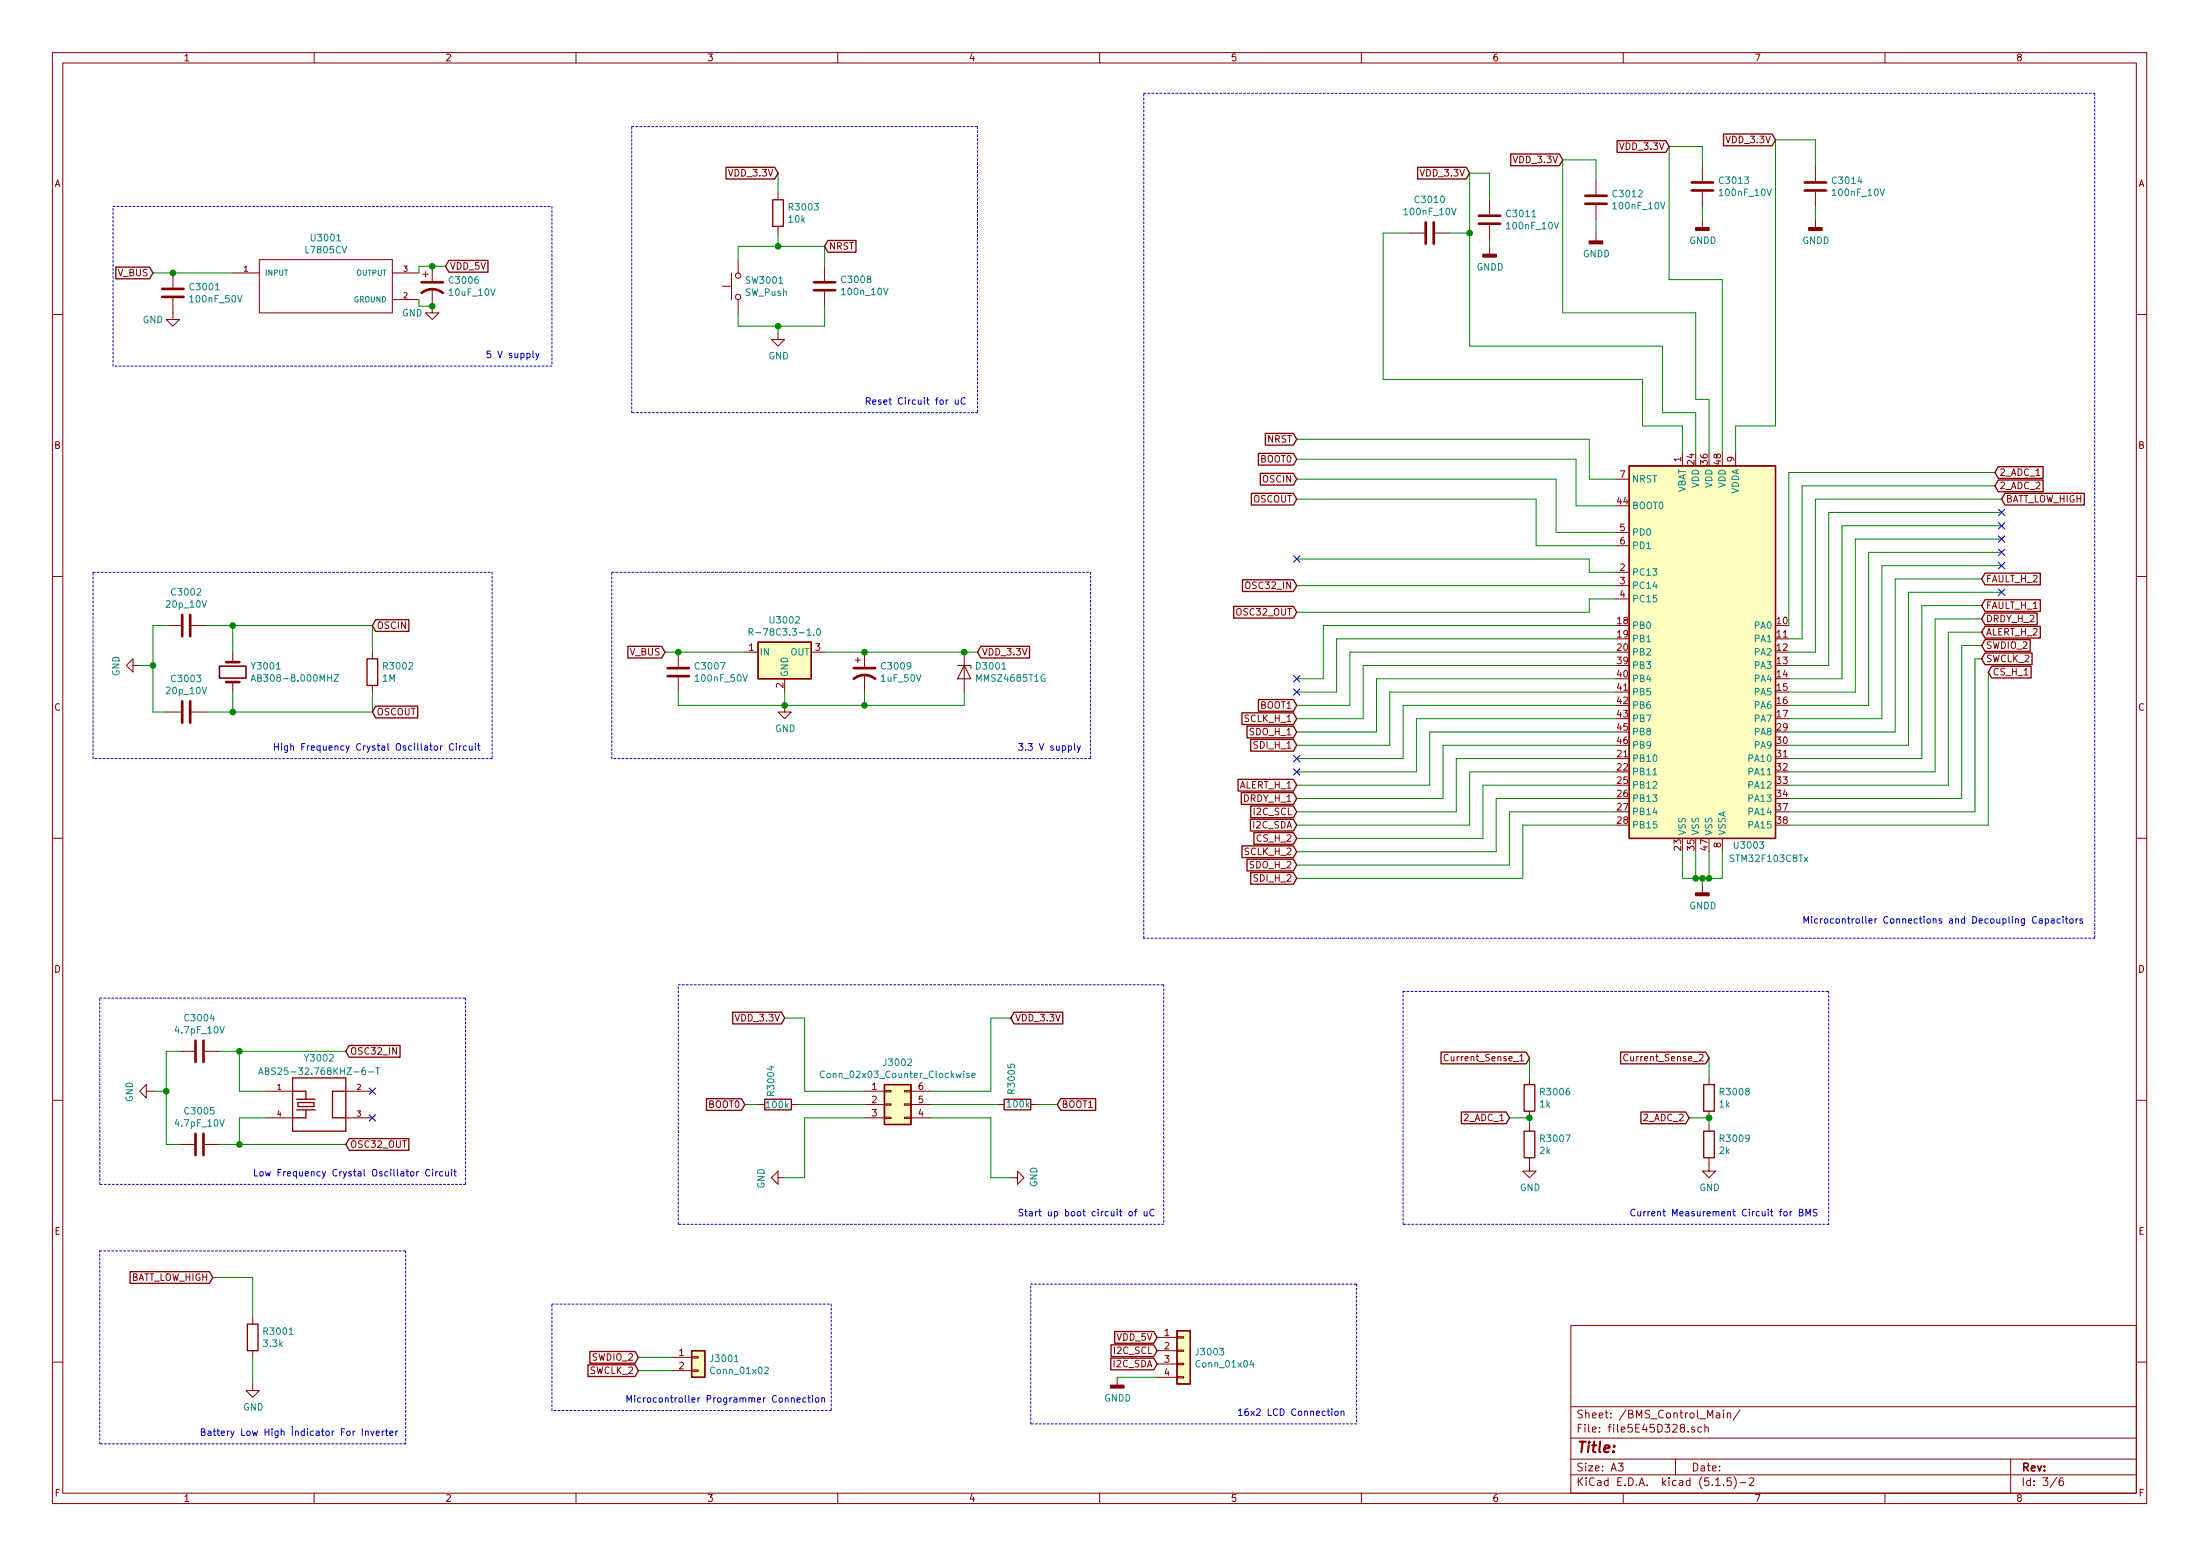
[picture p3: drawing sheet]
<svg xmlns="http://www.w3.org/2000/svg" width="420mm" height="297mm" viewBox="0 0 420 297" stroke-linecap="round" stroke-linejoin="round" font-family="sans-serif">
<g fill="none" stroke="#840000" stroke-width=".19">
<path d="M10 10h400v277h-400zM12 12h396v273.1h-396zM60 10v2M110 10v2M160 10v2M210 10v2M260 10v2M310 10v2M360 10v2M148.6 36.9v1.2M284.5 38.1v2.8M304.8 34.3v2.8"/>
<path d="M304.8 39.2v2.7M325.1 31.8v2.8M325.1 36.6v2.8M346.7 31.8v2.8M346.7 36.6v2.8M33 56.9v4.1h1.3l-1.3 1.3-1.3-1.3h1.3M33 52.1v2.8M44.4 52.1h5.1M49.5 49.6h25.4v10.1h-25.4zM74.9 52.1h5.1M74.9 57.2h5.1M80.8 52.4h1"/>
<path d="M81.3 51.9v1M82.5 55.2v4.5h1.3l-1.3 1.3-1.2-1.3h1.2M82.5 50.8v2.8M137.9 54.6h1.8M139.7 52.1v5.1M141 49.6v2.5M141 57.2v2.5M148.6 43.2v1.3M157.5 50.8v2.8M157.5 55.7v2.8M269.2 44.5h2.8M274.1 44.5h2.8"/>
<path d="M284.5 43v2.8M284.5 47v1.6M304.8 44.5v1.5M325.1 41.9v1.6M346.7 41.9v1.6M10 60h2M148.6 63.5v1.3h1.3l-1.3 1.3-1.3-1.3h1.3M408 60h2M308.6 91.5h2.5M321.3 86.4v2.5M331.5 86.4v2.5M10 110h2"/>
<path d="M31.7 119.4h2.8M36.6 119.4h2.8M308.6 109.3h2.5M308.6 111.8h2.5M308.6 114.3h2.5M308.6 101.6h2.5M308.6 104.2h2.5M408 110h2M25.4 127v-1.2l-1.3 1.2 1.3 1.3v-1.3h1.3M31.7 135.9h2.8M36.6 135.9h2.8M44.4 124.5v1.9"/>
<path d="M44.4 130.2v1.9M71.1 124.5v1.3M71.1 130.8v1.3M129.5 124.5v2.8M129.5 129.3v2.8M142.2 124.5h2.6M149.9 134.7v1.2h1.2l-1.2 1.3-1.3-1.3h1.3M149.9 129.6v2.5M154.9 124.5h2.6M163.3 126h1M163.8 125.5v1M165.1 124.5v2.8"/>
<path d="M165.1 128.8v3.3M184.1 124.5v7.6M10 160h2M325.1 168.9v1.6M328.9 160.1v2.5M408 160h2M10 210h2M27.9 208.3v-1.3l-1.2 1.3 1.2 1.3v-1.3h1.3M34.3 218.5h2.8M34.3 200.7h2.8M39.1 218.5h2.8M39.1 200.7h2.8"/>
<path d="M50.8 213.4h5.1M50.8 208.3h5.1M66 213.4h5.1M66 208.3h5.1M144.8 210.9h1.2M151.1 210.9h1.3M165.1 213.4h3.8M165.1 208.3h3.8M165.1 210.9h3.8M168.9 213.3h1.3v.2h-1.3zM168.9 208.2h1.3v.2h-1.3zM168.9 210.7h1.3v.3h-1.3z"/>
<path d="M172.7 213.3h1.3v.2h-1.3zM172.7 208.2h1.3v.2h-1.3zM172.7 210.7h1.3v.3h-1.3zM174 213.4h3.8M174 208.3h3.8M174 210.9h3.8M190.5 210.9h1.3M196.8 210.9h1.3M276.6 201.4a.6 .6 0 0 0-.8 .4 .6 .6 0 0 0 .6 .7l.2-.1M290.2 202.5h.8M292.1 205.8v1.2M292.1 212.1v1.3"/>
<path d="M292.1 214.7v1.2M310.9 201.4a.6 .6 0 0 0-.9 .4 .6 .6 0 0 0 .6 .7l.3-.1M326.4 205.8v1.2M326.4 212.1v1.3M326.4 214.7v1.2M408 210h2M148.6 224.8v-1.2l-1.3 1.2 1.3 1.3v-1.3h1.3M193 224.8h1.3v-1.2l1.3 1.2-1.3 1.3v-1.3M292.1 221v2.6h1.3l-1.3 1.2-1.3-1.2h1.3M326.4 221v2.6h1.3l-1.3 1.2-1.3-1.2h1.3M48.3 251.5v1.3M48.3 257.8v1.3"/>
<path d="M128.3 259.1h3.8M132.1 259h1.2v.2h-1.2zM221 255.3h3.8M221 257.8h3.8M224.8 255.2h1.3v.2h-1.3zM224.8 257.7h1.3v.3h-1.3zM300 253h108v32.1h-108zM10 260h2M48.3 264.2v1.3h1.2l-1.2 1.2-1.3-1.2h1.3M128.3 261.7h3.8M132.1 261.5h1.2v.3h-1.2zM213.4 262.9v1.6"/>
<path d="M221 260.4h3.8M221 262.9h3.8M224.8 262.8h1.3v.3h-1.3zM224.8 260.3h1.3v.2h-1.3zM300 278.5h108M300 274.5h108M300 268.5h108M309 279.3h1l-.5 .6 .4 .1v.7l-.2 .1-.7-.1M320 278.5v3M323.6 272.5l-.4-.1-.2 .2 .1 .2 .5 .2v.3h-.6M325 272.5l-.5-.1-.2 .3v.6l.2 .1 .5-.1M325.6 272.5l.2-.1 .4 .1v.9"/>
<path d="M325.6 271.9v1.5M327.8 269.8h.6v.9M328.4 270.1h-.4l-.3 .2 .3 .4 .4-.1M329.2 269.2v.2M329.2 269.7v1M329.9 269.8a.37 .37 0 0 1 .6 .1v.8M329.9 269.7v1M332.3 269.1l-1.3 2M384 278.5v6.6M408 260h2M60 285.1v1.9M110 285.1v1.9"/>
<path d="M160 285.1v1.9M210 285.1v1.9M260 285.1v1.9M300 281.5h108M310 285.1v1.9M327.7 283.6h.8M329.2 283.5v.1M330.6 282.1h-.7l-.1 .7 .2-.1h.5l.2 .3-.1 .5-.2 .1-.6-.1M331.2 281.9a1.71 1.71 0 0 1 0 2.3M332.3 283h1.2M334.1 282.3l.6-.2 .2 .4-.9 1.1h.9M360 285.1v1.9"/>
<path d="M392.8 282l-1.3 2M394 282.1l-.5 .1a.96 .96 0 0 0 0 1.4l.5-.1 .1-.5-.3-.3h-.4l-.2 .3"/>
<circle cx="141" cy="56.7" r=".51"/>
<circle cx="141" cy="52.6" r=".51"/>
</g>
<path d="M41.9 127.2h5.1v2.2h-5.1z" fill="none" stroke="#840000" stroke-width=".3"/>
<g fill="none" stroke="#840000" stroke-width=".51">
<path d="M302.8 38.9h4M302.8 37.4h4M323.1 36.4h4.1M323.1 34.8h4.1M344.7 36.4h4M344.7 34.8h4M31 56.7h4.1M31 55.2h4.1M80.5 55.9a3.3 3.3 0 0 1 4.1 0M80.5 53.9h4.1M155.4 53.9h4.1M155.4 55.4h4.1"/>
<path d="M272.3 42.5v4M273.8 42.5v4M282.4 42.7h4.1M282.4 41.2h4.1M34.8 117.4v4M36.3 117.4v4M34.8 133.9v4.1M36.3 133.9v4.1M43.2 126.4h2.5M43.2 130.2h2.5M127.5 129.1h4.1M127.5 127.5h4.1"/>
<path d="M163.1 129.6a3.3 3.3 0 0 1 4 0M163.1 127.5h4M37.3 198.7v4M38.9 198.7v4M37.3 216.4v4.1M38.9 216.4v4.1"/>
</g>
<g fill="none" stroke="#008484" stroke-width=".19">
<path d="M48 130.1l.4-1.3 .4 1.3M48.1 129.7h.6M63.8 128.8h.8l-.8 1.3h.8M143.1 120.7l.6-.1v-.5l-.6-.1v1.3M143.4 120.7l.4 .6M156.1 120.1l.2-.1a.67 .67 0 0 1 .4 .6 .67 .67 0 0 1-.4 .7l-.3-.5zM315.7 147.9h.7M49.4 205.1l.4-1.3 .4 1.3M49.5 204.8h.6M50.7 204.5l.5-.1 .1-.4-.6-.2v1.3h.5l.1-.1 .1-.3-.3-.2M70.4 204.6h.9M71.8 203.8h.7"/>
<path d="M72.1 203.8v1.3M157.4 204.6a.6 .6 0 0 0-.8 .4 .6 .6 0 0 0 .6 .7l.2-.1M185.1 204.9h-.3l-.2 .2 .1 .1 .4 .2v.3h-.5M185.6 205.3l.6-.1v-.3h-.4l-.2 .2 .1 .6h.5M140.3 259.9h.7M239 259.7l-.3 .8h.8M146 261.1l.5-.1 .2 .3-.8 .9h.8M239.3 260.1v.9"/>
</g>
<g fill="#ffffc2" stroke="#ffffc2" stroke-width=".19">
<path d="M224.8 254h2.5v10.2h-2.5z"/>
<path d="M144.8 122.6h10.1v7h-10.1z"/>
<path d="M132.1 257.8h2.5v5.1h-2.5z"/>
<path d="M168.9 207h5.1v7.7h-5.1z"/>
<path d="M311.1 88.9h28v71.2h-28z"/>
</g>
<g fill="none" stroke="#840000" stroke-width=".25">
<path d="M138.7 31.9h9.3l.6 1.2-.6 1.1h-9.3zM147.6 38.1h2v5.1h-2zM270.7 31.9h9.3l.7 1.2-.7 1.1h-9.3zM288.5 29.4h9.3l.6 1.1-.6 1.1h-9.3zM308.8 26.9h9.3l.7 1.1-.7 1.1h-9.3zM329.2 25.6h9.3l.6 1.1-.6 1.1h-9.3zM22.1 51h6.5l.6 1.1-.6 1.1h-6.5zM85.7 49.7h7.5v2.3h-7.5l-.6-1.2zM158.1 45.9h5.4v2.2h-5.4l-.6-1.1zM239 94.2h8l.6 1.1-.6 1.1h-8zM240.3 86.5h6.7l.6 1.2-.6 1.1h-6.7zM240.7 90.4h6.3l.6 1.1-.6 1.1h-6.3z"/>
<path d="M241.7 82.7h5.3l.6 1.2-.6 1.1h-5.3zM311.1 88.9h28v71.2h-28zM381.6 89.1h8.6v2.2h-8.6l-.6-1.1zM381.6 91.6h8.6v2.3h-8.6l-.6-1.2zM382.9 94.2h15.2v2.2h-15.2l-.6-1.1zM71.8 118.3h6.3v2.2h-6.3l-.7-1.1zM235.6 115.8h11.4l.6 1.1-.6 1.1h-11.4zM237.3 110.7h9.7l.6 1.1-.6 1.1h-9.7zM379.1 117h10v2.3h-10l-.6-1.2zM379.1 114.5h10.6v2.2h-10.6l-.6-1.1zM379.1 109.4h10.6v2.2h-10.6l-.6-1.1zM379.1 119.6h10.6v2.2h-10.6l-.6-1.1z"/>
<path d="M70.1 125.8h2v5h-2zM71.8 134.8h8v2.2h-8l-.7-1.1zM119.9 123.4h6.5l.6 1.1-.6 1.1h-6.5zM144.8 122.6h10.1v7h-10.1zM187.3 123.4h9.3v2.2h-9.3l-.6-1.1zM237.2 136.1h9.8l.6 1.1-.6 1.1h-9.8zM238.2 138.6h8.8l.6 1.1-.6 1.2h-8.8zM240.3 133.5h6.7l.6 1.2-.6 1.1h-6.7zM379.1 122.1h8.6v2.2h-8.6l-.6-1.1zM379.1 124.6h9v2.3h-9l-.6-1.1zM380.4 127.2h7.5v2.2h-7.5l-.7-1.1zM236.4 148.8h10.6l.6 1.1-.6 1.1h-10.6z"/>
<path d="M237.1 151.3h9.9l.6 1.1-.6 1.2h-9.9zM238.8 156.4h8.2l.6 1.1-.6 1.1h-8.2zM238.9 153.9h8.1l.6 1.1-.6 1.1h-8.1zM238.9 141.2h8.1l.6 1.1-.6 1.1h-8.1zM239.5 158.9h7.5l.6 1.2-.6 1.1h-7.5zM237.2 161.5h9.8l.6 1.1-.6 1.1h-9.8zM238.2 164h8.8l.6 1.1-.6 1.2h-8.8zM238.9 166.6h8.1l.6 1.1-.6 1.1h-8.1zM66.7 199.6h9.7v2.2h-9.7l-.7-1.1zM139.9 193.2h9.3l.7 1.1-.7 1.2h-9.3zM193.7 193.2h9.3v2.3h-9.3l-.7-1.2zM55.9 205.8h10.1v10.1h-10.1z"/>
<path d="M55.9 208.3h2.5v1.5M56.6 211.9h3.6M56.6 209.8h3.6M56.9 210.5h3v.7h-3zM58.4 211.9v1.5h-2.5M66 208.3h-2.5v5.1h2.5M66.7 217.4h11.4v2.2h-11.4l-.7-1.1zM134.9 209.7h6.7l.6 1.2-.6 1.1h-6.7zM146 209.8h5.1v2.1h-5.1zM168.9 207h5.1v7.7h-5.1zM191.8 209.8h5v2.1h-5zM202.6 209.7h6.6v2.3h-6.6l-.7-1.1z"/>
<path d="M275.2 200.8h16.3l.6 1.2-.6 1.1h-16.3zM279.1 212.3h8.6l.6 1.1-.6 1.1h-8.6zM291.1 215.9h2v5.1h-2zM291.1 207h2v5.1h-2zM309.5 200.8h16.3l.6 1.2-.6 1.1h-16.3zM313.4 212.3h8.5l.7 1.1-.7 1.1h-8.5zM325.4 215.9h2v5.1h-2zM325.4 207h2v5.1h-2zM24.8 242.8h15.2l.6 1.1-.6 1.1h-15.2zM47.2 252.8h2.1v5h-2.1zM112.6 258h8.7l.6 1.1-.6 1.1h-8.7zM132.1 257.8h2.5v5.1h-2.5z"/>
<path d="M212.1 259.3h8.2l.7 1.1-.7 1.1h-8.2zM212.2 256.7h8.1l.7 1.1-.7 1.2h-8.1zM212.9 254.2h7.4l.7 1.1-.7 1.1h-7.4zM224.8 254h2.5v10.2h-2.5zM112.3 260.5h9l.6 1.2-.6 1.1h-9z"/>
</g>
<path d="M182.9 127h2.5v.5M184.1 127l1.3 2.6h-2.5z" fill="none" stroke="#840000" stroke-width=".2"/>
<g fill="#840000" stroke="#840000" stroke-width=".25">
<path d="M345.4 43.5h2.6v.5h-2.6z"/>
<path d="M323.8 43.5h2.6v.5h-2.6z"/>
<path d="M303.5 46h2.6v.5h-2.6z"/>
<path d="M283.2 48.6h2.5v.5h-2.5z"/>
<path d="M212.1 264.5h2.5v.5h-2.5z"/>
<path d="M323.8 170.5h2.6v.5h-2.6z"/>
</g>
<g fill="none" stroke="#0000c2" stroke-width=".19" stroke-dasharray=".4 .4">
<path d="M218.4 17.8h181.6M400 17.8v161.3M21.6 39.4h83.8M105.4 39.4v30.5M120.6 24.2h66.1M186.7 24.2v54.6M21.6 69.9v-30.5M105.4 69.9h-83.8M120.6 78.8v-54.6M186.7 78.8h-66.1M17.8 109.3h76.2M94 109.3v35.5"/>
<path d="M116.8 109.3h91.5M208.3 109.3v35.5M17.8 144.8v-35.5M94 144.8h-76.2M116.8 144.8v-35.5M208.3 144.8h-91.5M218.4 179.1v-161.3M400 179.1h-181.6M19 190.5h69.9M88.9 190.5v35.6M129.5 188h92.7M222.2 188v45.7"/>
<path d="M268 189.3h81.2M349.2 189.3v44.4M19 226.1v-35.6M19 238.8h58.5M77.5 238.8v36.8M88.9 226.1h-69.9M129.5 233.7v-45.7M222.2 233.7h-92.7M268 233.7v-44.4M349.2 233.7h-81.2M105.4 249h53.3M158.7 249v20.3"/>
<path d="M196.8 245.1h62.3M259.1 245.1v26.7M19 275.6v-36.8M77.5 275.6h-58.5M105.4 269.3v-20.3M158.7 269.3h-53.3M196.8 271.8v-26.7M259.1 271.8h-62.3"/>
</g>
<g fill="none" stroke="#008400" stroke-width=".19">
<path d="M148.6 33.1v3.8M284.5 38.1v-5h-3.8v33h36.8v12.7h6.3v7.6M304.8 34.3v-3.8h-6.4v29.2h25.4v16.5h2.6v10.2M325.1 31.8v-3.8h-6.3v25.4h10.1v33M325.1 39.4v2.5M346.7 31.8v-5.1h-7.6v54.6h-7.6v5.1M346.7 39.4v2.5M29.2 52.1h15.2M80 57.2v1.3h2.5M85.1 50.8h-5.1v1.3M141 49.6v-2.6h16.5v3.8M148.6 44.5v2.5"/>
<path d="M157.5 58.5v3.8h-16.5v-2.6M269.2 44.5h-5v27.9h49.5v8.9h7.6v5.1M276.9 44.5h3.8M284.5 45.8v1.2M304.8 41.9v2.6M148.6 62.3v1.2M247.6 83.9h55.9v7.6h5.1M247.6 95.3h45.8v8.9h15.2M247.6 91.5h49.6v10.1h11.4M247.6 87.7h53.4v8.9h7.6M381 92.7h-36.8v29.3h-2.6M381 90.2h-39.4v29.2"/>
<path d="M382.3 95.3h-35.6v29.2h-5.1M382.3 97.8h-33.1v29.2h-7.6M31.7 119.4h-2.5v16.5h2.5M39.4 119.4h31.7v5.1M44.4 119.4v5.1M247.6 106.7h55.9v2.6h5.1M247.6 111.8h61M308.6 119.4h-55.9v10.2h-5.1M308.6 114.3h-5.1v2.6h-55.9M378.5 115.6h-11.5v29.2h-25.4M378.5 110.5h-16.6v29.2h-20.3M378.5 118.1h-8.9v29.3h-28"/>
<path d="M382.3 108h-22.9v29.2h-17.8M382.3 100.4h-30.5v29.2h-10.2M382.3 102.9h-28v29.2h-12.7M382.3 105.4h-25.4v29.3h-15.3M382.3 113.1h-17.8v29.2h-22.9M26.7 127h2.5M44.4 132.1v3.8M71.1 132.1v3.8h-31.7M127 124.5h15.2M129.5 132.1v2.6h54.6v-2.6M149.9 132.1v2.6M157.5 124.5h29.2"/>
<path d="M165.1 132.1v2.6M308.6 127h-48.3v10.2h-12.7M308.6 124.5h-50.8v10.2h-10.2M308.6 129.6h-45.7v10.1h-15.3M308.6 122h-53.3v10.1h-7.7M308.6 132.1h-43.2v10.2h-17.8M308.6 134.7h-40.6v10.1h-20.4M308.6 137.2h-38.1v10.2h-22.9M308.6 139.7h-35.6v10.2h-25.4M378.5 125.8h-1.3v29.2h-35.6M378.5 120.7h-6.4v29.2h-30.5M378.5 123.2h-3.9v29.2h-33"/>
<path d="M379.7 128.3v29.2h-38.1M308.6 157.5h-17.8v10.2h-43.2M308.6 144.8h-30.5v10.2h-30.5M308.6 142.3h-33v10.1h-28M308.6 147.4h-27.9v10.1h-33.1M308.6 155h-20.3v10.1h-40.7M308.6 149.9h-25.4v10.2h-35.6M308.6 152.4h-22.9v10.2h-38.1M321.3 162.6v5.1h7.6v-5.1M323.8 162.6v5.1M325.1 167.7v1.2M326.4 162.6v5.1"/>
<path d="M149.9 194.3h3.8v14h11.4M193 194.3h-3.8v14h-11.4M29.2 208.3h2.5M34.3 200.7h-2.6v17.8h2.6M41.9 200.7h24.1M41.9 218.5h24.1M45.7 200.7v7.6h5.1M50.8 213.4h-5.1v5.1M142.2 210.9h2.6M152.4 210.9h12.7M165.1 213.4h-11.4v11.4h-3.8M177.8 210.9h12.7"/>
<path d="M177.8 213.4h11.4v11.4h3.8M198.1 210.9h3.8M288.3 213.4h3.8v1.3M292.1 202v3.8M322.6 213.4h3.8v1.3M326.4 202v3.8M40.6 243.9h7.7v7.6M48.3 259.1v5.1M121.9 259.1h6.4M121.9 261.7h6.4M213.4 262.9h7.6"/>
</g>
<g fill="none" stroke="#0000c2" stroke-width=".19">
<path d="M101.8 67v1.1l.2 .2M102.3 67.4l.3 .9M102.9 67.4l-.4 1.2-.2 .1M182.4 76.3l.1 .8 .3 .1 .2-.2M183 76.3v.9M184.3 76a.6 .6 0 0 0-.8 .5 .6 .6 0 0 0 .6 .7l.2-.2M86.6 142.1a.51 .51 0 0 0-.6 0 .51 .51 0 0 0-.2 .6l.3 .5 .5-.1M87.1 141.9v.2M87.1 142.4v.8M87.8 142.4v.8M88.1 142.4l-.3 .2M89.1 142.4h-.4l-.2 .2 .1 .6h.5"/>
<path d="M89.6 142.4l.1 .8h.3l.2-.1M90.2 142.4v.8M90.8 141.9v.2M90.8 142.4v.8M91.2 142.4h.5M91.4 141.9v1.1l.3 .2M204 142.4h.4l.2 .2-.1 .6h-.5M205.2 141.9v1.1l.2 .2M205.7 142.4l.3 .8M206.3 142.4l-.4 1.1-.2 .1M388.9 175.1a.6 .6 0 0 0-.8 .4 .6 .6 0 0 0 .6 .7l.2-.1M389.5 175.4h.5v.8"/>
<path d="M390 175.7l-.4 .1-.2 .1 .1 .3h.5M390.6 175.4h.4l.2 .2-.1 .6h-.5M390.6 175.4v1.3M391.8 175.4h.5v.8M392.3 175.7l-.4 .1-.2 .1 .1 .3h.5M393.5 175.4h-.4l-.2 .2 .1 .6h.5M394 175v.1M394 175.4v.8M394.4 175.4h.5M394.6 175v1.1l.3 .1M395.3 175.5l.2-.1 .4 .1v.5l-.1 .2-.5-.1zM396.5 175.4v.8"/>
<path d="M396.8 175.4l-.3 .2M397.7 175.4h-.3l-.2 .2 .1 .2 .4 .1v.3h-.5M82.1 223.4a.6 .6 0 0 0-.9 .4 .6 .6 0 0 0 .6 .7l.3-.1M82.6 223.2v.2M82.6 223.7v.8M83.2 223.7v.8M83.6 223.7l-.4 .2M84.6 223.7h-.4l-.3 .2 .2 .5h.5M85.1 223.7l.1 .7h.4M85.6 223.7v.8M86.2 223.2v.2M86.2 223.7v.8"/>
<path d="M86.7 223.7h.4M86.8 223.2v1.1l.3 .2M215.7 231.3h.3l.2 .1v.7h-.4l-.2-.2zM216.6 231.3h.5M217.1 230.8l-.3 .2v1.1M218.5 231.3l.1 .8h.3l.1-.1M219 231.3v.8M220.4 231a.6 .6 0 0 0-.9 .4 .6 .6 0 0 0 .6 .7l.3-.1M340.7 231.4l.2-.1 .4 .1v.5l-.1 .2-.5-.1zM341.9 231.3v.8M342.2 231.3l-.3 .2M343.6 231.5l.6-.1v-.4l-.6-.2v1.3h.5l.2-.1v-.3l-.3-.2"/>
<path d="M344.9 232.1v-1.3l.4 1 .4-1v1.3M347 230.9l-.5-.1-.2 .3 .1 .3 .6 .2v.4l-.2 .1h-.5M69.2 272.8v1.2M69.8 273.3l.2-.1h.3v.8M69.8 273.2v.8M70.8 273.2l.3 .8 .3-.8M71.9 273.6l.5-.1v-.3h-.4l-.1 .2v.6h.5M73 273.2v.8M73.4 273.2l-.4 .2M73.6 273.2h.5M73.8 272.8v1l.3 .2M74.4 273.6l.7-.1-.1-.3h-.4l-.2 .2 .1 .6h.5"/>
<path d="M75.6 273.2v.8M76 273.2l-.4 .2M151.1 267l.2-.2 .3 .1 .1 .8M152.2 267.2l.6-.1v-.2l-.4-.1-.2 .2 .1 .6h.5M153.9 266.9l-.4-.1-.2 .3 .1 .5h.5M154.3 266.8h.5M154.5 266.4v1.1l.3 .2M155.2 266.4v.1M155.2 266.8v.9M155.8 267l.5-.1 .1 .2-.1 .5-.5-.1zM156.9 267l.2-.2 .3 .1 .1 .8M156.9 266.8v.9"/>
<path d="M254.4 268.9v.2M254.4 269.4v.8M255 269.5l.1-.1 .4 .1 .1 .5-.2 .2h-.3l-.1-.1zM256.1 269.5l.5-.1 .1 .8M256.1 269.4v.8"/>
</g>
<g fill="#008400" stroke="#008400" stroke-width=".25">
<circle cx="165.1" cy="134.7" r=".51"/>
<circle cx="149.9" cy="134.7" r=".51"/>
<circle cx="29.2" cy="127" r=".51"/>
<circle cx="184.2" cy="124.5" r=".51"/>
<circle cx="44.5" cy="135.9" r=".51"/>
<circle cx="326.4" cy="167.7" r=".51"/>
<circle cx="44.5" cy="119.4" r=".51"/>
<circle cx="323.8" cy="167.7" r=".51"/>
<circle cx="325.1" cy="167.7" r=".51"/>
<circle cx="129.5" cy="124.5" r=".51"/>
<circle cx="292.1" cy="213.4" r=".51"/>
<circle cx="280.7" cy="44.5" r=".51"/>
<circle cx="165.1" cy="124.5" r=".51"/>
<circle cx="33" cy="52.1" r=".51"/>
<circle cx="82.6" cy="58.5" r=".51"/>
<circle cx="82.6" cy="50.8" r=".51"/>
<circle cx="45.7" cy="218.5" r=".51"/>
<circle cx="45.7" cy="200.7" r=".51"/>
<circle cx="31.8" cy="208.3" r=".51"/>
<circle cx="326.4" cy="213.4" r=".51"/>
<circle cx="148.6" cy="47" r=".51"/>
<circle cx="148.6" cy="62.3" r=".51"/>
</g>
<g fill="none" stroke="#000084" stroke-width=".19">
<path d="M381.7 99.8l1.2 1.2M381.7 97.2l1.2 1.2M382.9 99.8l-1.2 1.2M382.9 97.2l-1.2 1.2M247 106.1l1.3 1.2M248.3 106.1l-1.3 1.2M381.7 112.5l1.2 1.2M381.7 107.4l1.2 1.2M381.7 104.8l1.2 1.3M381.7 102.3l1.2 1.2M382.9 112.5l-1.2 1.2M382.9 107.4l-1.2 1.2"/>
<path d="M382.9 104.8l-1.2 1.3M382.9 102.3l-1.2 1.2M247 129l1.3 1.2M247 131.5l1.3 1.2M248.3 129l-1.3 1.2M248.3 131.5l-1.3 1.2M247 146.7l1.3 1.3M247 144.2l1.3 1.2M248.3 146.7l-1.3 1.3M248.3 144.2l-1.3 1.2M70.5 212.8l1.2 1.2M70.5 207.7l1.2 1.2"/>
<path d="M71.7 212.8l-1.2 1.2M71.7 207.7l-1.2 1.2"/>
</g>
<text font-size="2.8" fill="#840000" x="301" y="277.3">Title:</text>
<g font-size="2.1" fill="#840000">
<text x="301" y="273.5">File: file5E45D328.sch</text>
<text x="301" y="270.8">Sheet: /BMS_Control_Main/</text>
<text x="301" y="280.9">Size: A3</text>
<text x="323" y="280.9">Date:</text>
<text x="386" y="280.9">Rev:</text>
<text x="301" y="283.7">KiCad E.D.A. kicad (5.1.5)-2</text>
<text x="386" y="283.7">Id: 3/6</text>
</g>
<g font-size="1.8" fill="#840000">
<text x="35" y="11.7">1</text>
<text x="85" y="11.7">2</text>
<text x="135" y="11.7">3</text>
<text x="185" y="11.7">4</text>
<text x="235" y="11.7">5</text>
<text x="285" y="11.7">6</text>
<text x="335" y="11.7">7</text>
<text x="385" y="11.7">8</text>
<text x="309.6" y="28.6">VDD_3.3V</text>
<text x="329.9" y="27.3">VDD_3.3V</text>
<text x="10.4" y="35.7">A</text>
<text x="139.4" y="33.7">VDD_3.3V</text>
<text x="271.5" y="33.7">VDD_3.3V</text>
<text x="289.3" y="31.2">VDD_3.3V</text>
<text x="408.4" y="35.7">A</text>
<text x="158.3" y="47.7">NRST</text>
<text x="22.5" y="52.7">V_BUS</text>
<text x="85.9" y="51.5">VDD_5V</text>
<text x="10.4" y="85.7">B</text>
<text x="240.8" y="88.3">BOOT0</text>
<text x="242" y="84.5">NRST</text>
<text x="321.1" y="88.1" transform="rotate(-90 321.1 88.1)">1</text>
<text x="323.6" y="88.6" transform="rotate(-90 323.6 88.6)">24</text>
<text x="326.1" y="88.6" transform="rotate(-90 326.1 88.6)">36</text>
<text x="328.7" y="88.6" transform="rotate(-90 328.7 88.6)">48</text>
<text x="331.2" y="88.1" transform="rotate(-90 331.2 88.1)">9</text>
<text x="408.4" y="85.7">B</text>
<text x="239.3" y="95.9">OSCOUT</text>
<text x="241.2" y="92.1">OSCIN</text>
<text x="309.4" y="91.2">7</text>
<text x="381.8" y="90.8">2_ADC_1</text>
<text x="381.8" y="93.4">2_ADC_2</text>
<text x="383.1" y="95.9">BATT_LOW_HIGH</text>
<text x="308.9" y="96.3">44</text>
<text x="309.4" y="101.4">5</text>
<text x="309.4" y="103.9">6</text>
<text x="238.3" y="112.4">OSC32_IN</text>
<text x="309.4" y="109">2</text>
<text x="309.4" y="111.5">3</text>
<text x="379.2" y="111.2">FAULT_H_2</text>
<text x="236.3" y="117.5">OSC32_OUT</text>
<text x="308.9" y="119.2">18</text>
<text x="309.4" y="114.1">4</text>
<text x="339.4" y="119.2">10</text>
<text x="379.2" y="118.8">DRDY_H_2</text>
<text x="379.2" y="116.2">FAULT_H_1</text>
<text x="71.9" y="120.1">OSCIN</text>
<text x="120.3" y="125.1">V_BUS</text>
<text x="143" y="124.2">1</text>
<text x="155.7" y="124.2">3</text>
<text x="187.5" y="125.1">VDD_3.3V</text>
<text x="308.9" y="121.7">19</text>
<text x="308.9" y="124.2">20</text>
<text x="339.4" y="121.7">11</text>
<text x="339.4" y="124.2">12</text>
<text x="379.2" y="123.9">SWDIO_2</text>
<text x="379.2" y="121.3">ALERT_H_2</text>
<text x="149.6" y="131.3" transform="rotate(-90 149.6 131.3)">2</text>
<text x="308.9" y="126.8">39</text>
<text x="308.9" y="129.3">40</text>
<text x="308.9" y="131.9">41</text>
<text x="339.4" y="126.8">13</text>
<text x="339.4" y="129.3">14</text>
<text x="339.4" y="131.9">15</text>
<text x="379.2" y="126.4">SWCLK_2</text>
<text x="380.5" y="128.9">CS_H_1</text>
<text x="10.4" y="135.7">C</text>
<text x="71.9" y="136.6">OSCOUT</text>
<text x="237.8" y="137.8">SCLK_H_1</text>
<text x="240.8" y="135.3">BOOT1</text>
<text x="308.9" y="134.4">42</text>
<text x="308.9" y="136.9">43</text>
<text x="339.4" y="134.4">16</text>
<text x="339.4" y="136.9">17</text>
<text x="408.4" y="135.7">C</text>
<text x="238.8" y="140.4">SDO_H_1</text>
<text x="239.7" y="142.9">SDI_H_1</text>
<text x="308.9" y="139.5">45</text>
<text x="308.9" y="142">46</text>
<text x="339.4" y="139.5">29</text>
<text x="339.4" y="142">30</text>
<text x="308.9" y="144.6">21</text>
<text x="308.9" y="147.1">22</text>
<text x="308.9" y="149.6">25</text>
<text x="339.4" y="144.6">31</text>
<text x="339.4" y="147.1">32</text>
<text x="339.4" y="149.6">33</text>
<text x="236.7" y="150.5">ALERT_H_1</text>
<text x="237.6" y="153.1">DRDY_H_1</text>
<text x="239.6" y="155.6">I2C_SCL</text>
<text x="308.9" y="152.2">26</text>
<text x="308.9" y="154.7">27</text>
<text x="339.4" y="152.2">34</text>
<text x="339.4" y="154.7">37</text>
<text x="239.4" y="158.2">I2C_SDA</text>
<text x="240.2" y="160.7">CS_H_2</text>
<text x="308.9" y="157.3">28</text>
<text x="328.7" y="161.8" transform="rotate(-90 328.7 161.8)">8</text>
<text x="339.4" y="157.3">38</text>
<text x="237.8" y="163.2">SCLK_H_2</text>
<text x="238.8" y="165.8">SDO_H_2</text>
<text x="321.1" y="162.3" transform="rotate(-90 321.1 162.3)">23</text>
<text x="323.6" y="162.3" transform="rotate(-90 323.6 162.3)">35</text>
<text x="326.1" y="162.3" transform="rotate(-90 326.1 162.3)">47</text>
<text x="239.7" y="168.3">SDI_H_2</text>
<text x="10.4" y="185.7">D</text>
<text x="408.4" y="185.7">D</text>
<text x="140.7" y="195">VDD_3.3V</text>
<text x="193.8" y="195">VDD_3.3V</text>
<text x="66.8" y="201.3">OSC32_IN</text>
<text x="276.8" y="202.6">Current_Sense_1</text>
<text x="311" y="202.6">Current_Sense_2</text>
<text x="166.5" y="208.1">1</text>
<text x="175.4" y="208.1">6</text>
<text x="135.4" y="211.5">BOOT0</text>
<text x="166.5" y="210.6">2</text>
<text x="166.5" y="213.1">3</text>
<text x="175.4" y="213.1">4</text>
<text x="175.4" y="210.6">5</text>
<text x="202.7" y="211.5">BOOT1</text>
<text x="279.7" y="214">2_ADC_1</text>
<text x="314" y="214">2_ADC_2</text>
<text x="66.8" y="219.1">OSC32_OUT</text>
<text x="10.4" y="235.7">E</text>
<text x="408.4" y="235.7">E</text>
<text x="24.6" y="244.5">BATT_LOW_HIGH</text>
<text x="213.3" y="255.9">VDD_5V</text>
<text x="222.4" y="255.1">1</text>
<text x="222.4" y="257.6">2</text>
<text x="112.7" y="262.3">SWCLK_2</text>
<text x="113.2" y="259.8">SWDIO_2</text>
<text x="129.7" y="258.9">1</text>
<text x="129.7" y="261.4">2</text>
<text x="212.7" y="261">I2C_SDA</text>
<text x="212.9" y="258.5">I2C_SCL</text>
<text x="222.4" y="260.1">3</text>
<text x="222.4" y="262.7">4</text>
<text x="10.5" y="285.7">F</text>
<text x="35" y="286.7">1</text>
<text x="85" y="286.7">2</text>
<text x="135" y="286.7">3</text>
<text x="185" y="286.7">4</text>
<text x="235" y="286.7">5</text>
<text x="285" y="286.7">6</text>
<text x="335" y="286.7">7</text>
<text x="385" y="286.7">8</text>
<text x="408.5" y="285.7">F</text>
</g>
<g font-size="1.8" fill="#008484">
<text x="328.6" y="35.1">C3013</text>
<text x="350.2" y="35.1">C3014</text>
<text x="150.9" y="40.2">R3003</text>
<text x="268.4" y="41.1">100nF_10V</text>
<text x="270.5" y="38.8">C3010</text>
<text x="287.9" y="41.5">C3011</text>
<text x="308.3" y="37.7">C3012</text>
<text x="308.3" y="40">100nF_10V</text>
<text x="328.7" y="37.4">100nF_10V</text>
<text x="350.2" y="37.4">100nF_10V</text>
<text x="59.6" y="46.1">U3001</text>
<text x="150.7" y="42.5">10k</text>
<text x="288" y="43.8">100nF_10V</text>
<text x="322.6" y="46.6">GNDD</text>
<text x="344.2" y="46.6">GNDD</text>
<text x="58.5" y="48.4">L7805CV</text>
<text x="282" y="51.6">GNDD</text>
<text x="302.3" y="49.1">GNDD</text>
<text x="36.5" y="55.4">C3001</text>
<text x="36.6" y="57.7">100nF_50V</text>
<text x="86" y="54.2">C3006</text>
<text x="86" y="56.5">10uF_10V</text>
<text x="142.3" y="56.5">SW_Push</text>
<text x="142.6" y="54.2">SW3001</text>
<text x="160.9" y="54">C3008</text>
<text x="161" y="56.3">100n_10V</text>
<text x="27.3" y="61.7">GND</text>
<text x="76.8" y="60.4">GND</text>
<text x="146.8" y="68.6">GND</text>
<text x="311.7" y="92.1">NRST</text>
<text x="321.9" y="94.3" transform="rotate(-90 321.9 94.3)">VBAT</text>
<text x="324.5" y="93.2" transform="rotate(-90 324.5 93.2)">VDD</text>
<text x="327" y="93.2" transform="rotate(-90 327 93.2)">VDD</text>
<text x="329.6" y="93.2" transform="rotate(-90 329.6 93.2)">VDD</text>
<text x="332.1" y="94.4" transform="rotate(-90 332.1 94.4)">VDDA</text>
<text x="311.7" y="97.2">BOOT0</text>
<text x="311.7" y="102.3">PD0</text>
<text x="311.7" y="104.8">PD1</text>
<text x="33" y="113.7">C3002</text>
<text x="311.7" y="109.9">PC13</text>
<text x="311.7" y="112.4">PC14</text>
<text x="32" y="116">20p_10V</text>
<text x="147.3" y="119">U3002</text>
<text x="311.7" y="115">PC15</text>
<text x="144.6" y="121.3">R-78C3.3-1.0</text>
<text x="145" y="125.1">IN</text>
<text x="151" y="125.1">OUT</text>
<text x="311.7" y="120.1">PB0</text>
<text x="311.7" y="122.6">PB1</text>
<text x="311.7" y="125.1">PB2</text>
<text x="335.2" y="120.1">PA0</text>
<text x="335.2" y="122.6">PA1</text>
<text x="335.2" y="125.1">PA2</text>
<text x="22.8" y="129.1" transform="rotate(-90 22.8 129.1)">GND</text>
<text x="33" y="130.2">C3003</text>
<text x="48.3" y="127.8">Y3001</text>
<text x="49.2" y="130.1">AB308-8.000MHZ</text>
<text x="73.1" y="130.1">1M</text>
<text x="73.4" y="127.8">R3002</text>
<text x="133" y="127.8">C3007</text>
<text x="133.1" y="130.1">100nF_50V</text>
<text x="150.5" y="129.3" transform="rotate(-90 150.5 129.3)">GND</text>
<text x="168.4" y="130.1">1uF_50V</text>
<text x="168.6" y="127.8">C3009</text>
<text x="186.7" y="127.8">D3001</text>
<text x="186.8" y="130.1">MMSZ4685T1G</text>
<text x="311.7" y="127.7">PB3</text>
<text x="311.7" y="130.2">PB4</text>
<text x="335.2" y="127.7">PA3</text>
<text x="335.2" y="130.2">PA4</text>
<text x="32" y="132.5">20p_10V</text>
<text x="311.7" y="132.8">PB5</text>
<text x="311.7" y="135.3">PB6</text>
<text x="311.7" y="137.8">PB7</text>
<text x="335.2" y="132.8">PA5</text>
<text x="335.2" y="135.3">PA6</text>
<text x="335.2" y="137.8">PA7</text>
<text x="148" y="139.7">GND</text>
<text x="311.7" y="140.4">PB8</text>
<text x="311.7" y="142.9">PB9</text>
<text x="335.2" y="140.4">PA8</text>
<text x="335.2" y="142.9">PA9</text>
<text x="311.7" y="145.5">PB10</text>
<text x="311.7" y="148">PB11</text>
<text x="334.2" y="145.5">PA10</text>
<text x="334.2" y="148">PA11</text>
<text x="311.7" y="150.5">PB12</text>
<text x="311.7" y="153.1">PB13</text>
<text x="311.7" y="155.6">PB14</text>
<text x="334.2" y="150.5">PA12</text>
<text x="334.2" y="153.1">PA13</text>
<text x="334.2" y="155.6">PA14</text>
<text x="311.7" y="158.2">PB15</text>
<text x="321.9" y="159.5" transform="rotate(-90 321.9 159.5)">VSS</text>
<text x="324.5" y="159.5" transform="rotate(-90 324.5 159.5)">VSS</text>
<text x="327" y="159.5" transform="rotate(-90 327 159.5)">VSS</text>
<text x="329.6" y="159.5" transform="rotate(-90 329.6 159.5)">VSSA</text>
<text x="334.2" y="158.2">PA15</text>
<text x="330.8" y="164.6">STM32F103C8Tx</text>
<text x="331.4" y="162">U3003</text>
<text x="322.6" y="173.6">GNDD</text>
<text x="33.7" y="197.3">4.7pF_10V</text>
<text x="35.5" y="195">C3004</text>
<text x="58.4" y="202.7">Y3002</text>
<text x="169" y="203.5">J3002</text>
<text x="51.7" y="205.2">ABS25-32.768KHZ-6-T</text>
<text x="147.9" y="209" transform="rotate(-90 147.9 209)">R3004</text>
<text x="157.6" y="205.8">Conn_02x03_Counter_Clockwise</text>
<text x="193.8" y="208.5" transform="rotate(-90 193.8 208.5)">R3005</text>
<text x="294.4" y="209.1">R3006</text>
<text x="328.7" y="209.1">R3008</text>
<text x="25.4" y="210.4" transform="rotate(-90 25.4 210.4)">GND</text>
<text x="33.7" y="215.1">4.7pF_10V</text>
<text x="35.5" y="212.8">C3005</text>
<text x="146.5" y="211.5">100k</text>
<text x="192.5" y="211.4">100k</text>
<text x="294.1" y="211.4">1k</text>
<text x="328.4" y="211.4">1k</text>
<text x="294.1" y="220.3">2k</text>
<text x="294.4" y="218">R3007</text>
<text x="328.4" y="220.3">2k</text>
<text x="328.7" y="218">R3009</text>
<text x="146" y="226.9" transform="rotate(-90 146 226.9)">GND</text>
<text x="198.1" y="226.7" transform="rotate(-90 198.1 226.7)">GND</text>
<text x="290.3" y="227.4">GND</text>
<text x="324.6" y="227.4">GND</text>
<text x="50.4" y="257.1">3.3k</text>
<text x="50.6" y="254.8">R3001</text>
<text x="135.9" y="260">J3001</text>
<text x="136" y="262.3">Conn_01x02</text>
<text x="228.6" y="258.7">J3003</text>
<text x="228.7" y="261">Conn_01x04</text>
<text x="46.4" y="269.3">GND</text>
<text x="210.9" y="267.5">GNDD</text>
</g>
<g font-size="1.8" fill="#0000c2">
<text x="92.7" y="68.4">5 V supply</text>
<text x="165.1" y="77.3">Reset Circuit for uC</text>
<text x="52.1" y="143.3">High Frequency Crystal Oscillator Circuit</text>
<text x="194.3" y="143.3">3.3 V supply</text>
<text x="344.2" y="176.3">Microcontroller Connections and Decoupling Capacitors</text>
<text x="48.3" y="224.6">Low Frequency Crystal Oscillator Circuit</text>
<text x="194.3" y="232.2">Start up boot circuit of uC</text>
<text x="311.1" y="232.2">Current Measurement Circuit for BMS</text>
<text x="119.4" y="267.8">Microcontroller Programmer Connection</text>
<text x="38.1" y="274.1">Battery Low High ndicator For Inverter</text>
<text x="236.2" y="270.3">16x2 LCD Connection</text>
</g>
<g font-size="1.4" fill="#840000">
<text x="46.6" y="51.9">1</text>
<text x="77.1" y="51.9">3</text>
<text x="77.1" y="56.9">2</text>
<text x="53" y="208.1">1</text>
<text x="68.2" y="208.1">2</text>
<text x="53" y="213.1">4</text>
<text x="68.2" y="213.1">3</text>
</g>
<g font-size="1.4" fill="#008484">
<text x="50.5" y="52.6">INPUT</text>
<text x="68.1" y="52.6">OUTPUT</text>
<text x="67.6" y="57.7">GROUND</text>
</g>
</svg>
